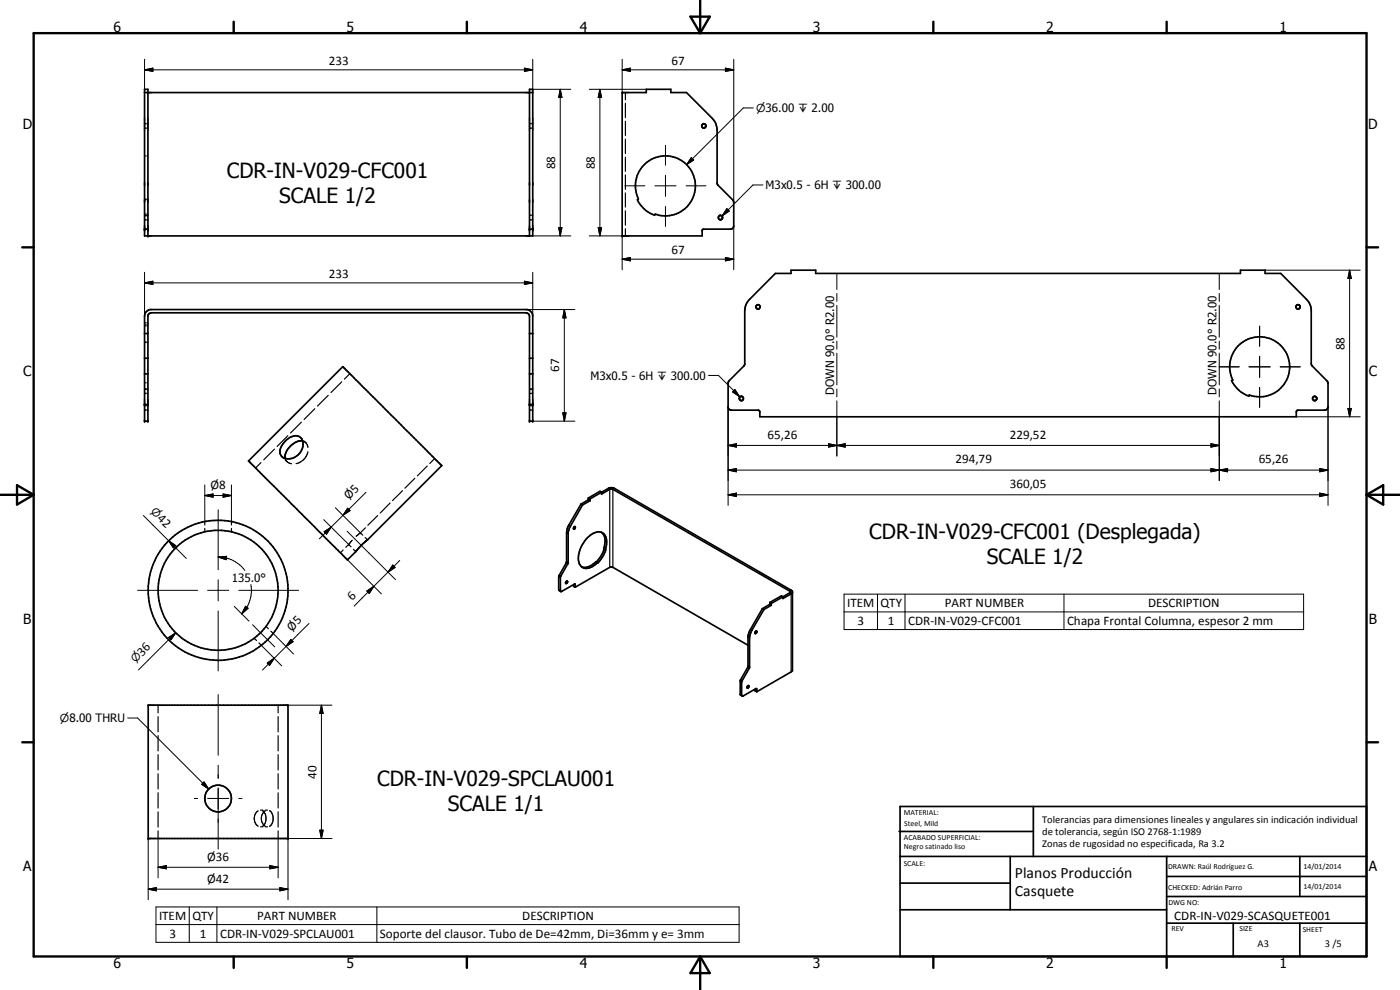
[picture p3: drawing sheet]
<svg xmlns="http://www.w3.org/2000/svg" width="420mm" height="297mm" viewBox="0 0 420 297" stroke-linecap="round" stroke-linejoin="round" font-family="sans-serif">
<g fill="none" stroke="#000" stroke-width=".35">
<path d="M43.4 38.4h.3M43.4 37.2h.3M44.1 38.4h.3M44.1 37.2h.3M158.9 38.4h.3M158.9 37.2h.3M159.5 38.4h.4M159.5 37.2h.4M187.7 27.8v2.1M187.7 31v4.3M187.7 36.4v4.3M43.4 59.9h.3"/>
<path d="M43.4 59.7h.3M43.4 46.8h.3M44.1 59.9h.3M44.1 59.7h.3M44.1 46.8h.3M187.7 41.7v4.4M187.7 47.1v4.3M187.7 52.5v4.3M187.7 57.9v4.2M43.4 64.2h.3M43.4 64.6h.3M43.4 65.9h.3"/>
<path d="M43.4 64.8h.3M44.1 64.2h.3M44.1 64.6h.3M44.1 65.9h.3M44.1 64.8h.3M158.9 65.9h.3M158.9 64.6h.3M159.5 65.9h.4M159.5 64.6h.4M187.7 63.2v4.4M187.7 68.6v2.2M43.4 97.5h.3"/>
<path d="M43.4 97.8h.3M43.4 96.9h.3M44.1 97.5h.3M44.1 97.8h.3M44.1 96.9h.3M43.4 116.9h.3M43.4 102.8h.3M43.4 102.6h.3M43.4 118h.3M43.4 116.8h.3M43.4 114.9h.3M44.1 116.9h.3"/>
<path d="M44.1 102.8h.3M44.1 102.6h.3M44.1 118h.3M44.1 116.8h.3M44.1 114.9h.3M98.5 118.6l-3.2 3.2M102.6 114.6l-3.3 3.2M105 112.1l-1.6 1.6M158.9 116.9h.3M158.9 118h.3M158.9 116.8h.3M159.5 116.9h.4"/>
<path d="M159.5 118h.4M159.5 116.8h.4M43.4 123h.3M43.4 121.8h.3M44.1 123h.3M44.1 121.8h.3M78.3 138.8l-1.6 1.6M82.4 134.7l-3.2 3.3M84.6 137l.5 .5M85.6 137.5l.3 .8M85.6 138l.7 .7 1.2 .4M86.4 130.7l-3.2 3.2"/>
<path d="M90.2 131.3l.6 .5M90.5 126.7l-3.3 3.2M90.8 132.3l.8 .4M91.3 132.3l.5 .5M91.7 132.8l.5 .7 .2 .7M92.4 135.6a4.4 4.4 0 0 1-3.6 3.5M94.5 122.6l-3.2 3.3M128.2 139.8l-2.9 3M130.5 137.6l-1.5 1.5M158.9 123h.3M158.9 121.8h.3M159.5 123h.4"/>
<path d="M159.5 121.8h.4M61.5 156.5v1M61.5 158.5v1.1M69.5 156.5v1M69.5 158.5v1.1M108.2 159.9h.1M108.2 159.9l-1.3 1M108.2 159.9l.7 .7M109.7 158.4l-1.5 1.5M113.4 154.7l-3 2.9M117.1 150.9l-3 3M120.8 147.2l-3 3"/>
<path d="M124.5 143.5l-3 3M170 159.9l.5 .2M170.7 157.5l.5 .3M182.5 146.6l.5 .2v23.4M184.4 146.6l-.5 .2v23.4M103 165l-.8 .9M104.6 163.4h.1M104.6 163.4l.8 .7M105.7 162.1l-1.9 2.1M106.1 164.8l.7 .7M109.6 161.3l.7 .7M167.7 176.9l.5 .3"/>
<path d="M167.7 173l.5 .3M167.8 172.6l.5 .2M169.9 169l.5 .2M170 168.5l.5 .3M172.4 175.3l.2 .1M237.4 177.1l-.4 .2v.6l.4 .3v23.4M76.3 191.5l.7 .7M77.7 192.9l.7 .7M79.8 188l.7 .6M81.3 189.4l.7 .7M224.5 199.9l.4 .2M224.5 191.2l.4 .3"/>
<path d="M225.2 188.9l.4 .2M47.4 211.6v2.3M47.4 215v4.6M83.5 211.6v2.3M83.5 215v4.6M222.2 208.2l.4 .3M222.2 204.4l.4 .2M222.3 203.9l.4 .3M224.4 200.3l.4 .3M226.9 206.6l.2 .2M47.4 220.7v4.6M47.4 226.4v4.6"/>
<path d="M47.4 232.2v4.5M47.4 237.9v4.5M83.5 220.7v4.6M83.5 226.4v4.6M83.5 232.2v4.5M83.5 237.9v4.5M47.4 243.6v4.6M47.4 249.3v2.3M77.5 243.3a2.82 2.82 0 0 0 0 4.6M78.2 243.1h.7M78.2 248.1h.7M78.8 243.2a3.1 3.1 0 0 1 0 4.7"/>
<path d="M79.6 243.1h.7M79.6 248.1h.7M79.6 243.3a2.82 2.82 0 0 0 0 4.6M80.9 243.2a2.95 2.95 0 0 1 1 3.3l-.5 1-.5 .4M83.5 243.6v4.6M83.5 249.3v2.3"/>
</g>
<g fill="none" stroke="#000" stroke-width=".51">
<path d="M43.4 27.8h116.5M186.7 27.8h7.3v-1h7.3v1h4.7l7.7 7.7a4.9 4.9 0 0 1 1.5 3.5v16l.1 .4 4.8 4.9 .1 7.5-.4 .8-.4 .1h-8.2l-.5 .4v1.7h-24zM193.2 49.6a9 9 0 0 1 15.3 4.1 9 9 0 0 1-11.9 10.5l-.1 .4a9 9 0 0 1-5.2-4.7l.3-.2a9 9 0 0 1 1.6-10.1zM43.4 68.7h1M44.4 70.8v-44h-1v44h116.5v-44h-1v44M158.9 68.7h1M43.8 93.6l1.2-.7h113.2a2.07 2.07 0 0 1 1.7 2v31.5h-1v-31.5l-.2-.7-.6-.3h-112.9l-.8 .8v31.7h-1v-31.5zM232.7 82h4.7v-.9h7.4v.9h127.5v-.9h7.4v.9h4.7l7.7 7.8 .9 1.1 .3 1 .2 .9v16.3l.2 .6 4.8 4.9v7.7l-.7 .8h-8.6l-.2 .5v1.5h-161v-1.7l-.5-.3h-8.2l-.6-.4-.2-.7v-7.2l.3-.5 4.7-5v-16a4.9 4.9 0 0 1 1.5-3.5zM43.4 112.2h1M43.4 107.5h1M43.4 100.1h1M102.9 110l-28.3 28.3 29.7 29.7 4.1-4.4 1.9-1.6"/>
<path d="M102.9 110h.1M102.9 110l29.7 29.7-22.3 22.3M158.9 112.2h1M158.9 107.5h1M158.9 100.1h1M371.5 103.8a9 9 0 0 1 15.3 4.2 9 9 0 0 1-11.9 10.5l-.1 .4a9.4 9.4 0 0 1-5.2-4.7l.4-.2a9 9 0 0 1 1.5-10.2zM43.4 121.4h1M90.8 132.3a5.3 5.3 0 0 0-5.2 5.2M90.8 132.3a2.55 2.55 0 0 0-4.3-.7 5 5 0 0 0-2.4 4.4l.7 1.2 .8 .3M90.8 132.3a4.4 4.4 0 0 1-5.2 5.2M158.9 121.4h1M172.4 158h.2l.1 .3-.4 .4-.2-.3z"/>
<path d="M174.4 151.3l-4.2 7.4-.2 9.8-2.3 4.5v3.9l.6 .6M174.4 151.3l.4 .2M174.8 151.5l-3.8 6.7-.4 1.2-.1 9.5-2.3 4.2v4.3h.4l3.8-2.1h.2v.9M176.6 150l-2.2 1.3M176.6 149.4l3.5-2 .4 .3v.6l2.7-1.6h.6l53.3 30.7v.4l-2.1 1.3M176.6 149.4v.6M176.6 150l.5 .2M176.6 149.4l.5 .3M177.1 149.7l5.4-3.1a1.91 1.91 0 0 1 1.9 0l53.3 30.7 .1 23.9-10.7 6.4M177.1 150.2l-2.3 1.3M177.1 149.7v.5M180.5 159.8a4.5 4.5 0 0 1 .7 5l.4 .2"/>
<path d="M106.8 165.5h.1M110.3 162h.1M169.9 174.5h.4l-.4 .6-.2-.1zM172.2 175.4v.5l.4 .3M172.6 176.2l10.4-6h.9l40.6 23.4M179.3 168.8l-.5-.2a4.3 4.3 0 0 1-4.2 1.5M181.3 164.8l-1 2.1-1.3 1.8M181.6 165a4.2 4.2 0 0 0-1-5.2 4.8 4.8 0 0 0-5.1 2.5 7.9 7.9 0 0 0-1.6 7 2.76 2.76 0 0 0 4.6 .2l.8-.7M181.6 165h.2l-.2 .6-.8 1.6-1.4 1.8-.1-.2M235 179.1l-.5-.3-3.5 2M235 179.1l-3.5 2M237.8 177.8l-2.8 1.8v-.5"/>
<path d="M226.7 189.5h.4a.37 .37 0 0 1-.1 .4 .37 .37 0 0 1-.4 0zM228.8 182.6l-3.8 6.7-.4 1.2-.1 9.5-2.3 4.2v4.2l.5 .4M228.8 182.6l.5 .3M229.3 182.9l-4.2 7.4-.2 10-2.3 4.3v3.9l.1 .3M231 181.3l-2.2 1.3M231 180.8v.5M231 181.3l.5 .3M231 180.8l.5 .3M231.5 181.6l-2.2 1.3M231.5 181.1v.5M44.5 211.6h41.9v40h-41.9zM224.2 206.4h.1"/>
<path d="M224.4 205.7h.3l.1 .3-.2 .4h-.3zM226.6 206.8v.5l.5 .3M227.1 207.6l-.2-1-4.2 2.2M269.8 249.5h40.3M270.1 242h140v45h-140zM270.1 257h140M303.2 257v16M310.1 242v15M350.1 257v30M390.1 257v12M270.1 265h33.1M270.1 273h80"/>
<path d="M350.1 277h60M350.1 269h60M350.1 263h60M370.1 277v10M390.1 277v10"/>
<circle cx="211.2" cy="37.8" r=".62"/>
<circle cx="216.2" cy="65.3" r=".63"/>
<circle cx="227.5" cy="92.1" r=".6"/>
<circle cx="389.5" cy="92" r=".62"/>
<circle cx="222.5" cy="119.6" r=".62"/>
<circle cx="394.5" cy="119.6" r=".62"/>
<circle cx="65.5" cy="177.1" r="21"/>
<circle cx="65.5" cy="177.1" r="18"/>
<circle cx="65.5" cy="239.6" r="4"/>
</g>
<g fill="#000">
<circle cx="44.4" cy="27.8" r=".25"/>
<circle cx="186.7" cy="27.8" r=".25"/>
<circle cx="43.4" cy="68.7" r=".25"/>
<circle cx="44.4" cy="68.7" r=".25"/>
<circle cx="44.4" cy="70.8" r=".25"/>
<circle cx="158.9" cy="68.7" r=".25"/>
<circle cx="159.9" cy="68.7" r=".25"/>
<circle cx="186.7" cy="70.8" r=".25"/>
<circle cx="43.4" cy="126.4" r=".25"/>
<circle cx="43.4" cy="121.4" r=".25"/>
<circle cx="44.4" cy="126.4" r=".25"/>
<circle cx="44.4" cy="121.4" r=".25"/>
<circle cx="158.9" cy="126.4" r=".25"/>
<circle cx="158.9" cy="121.4" r=".25"/>
<circle cx="159.9" cy="126.4" r=".25"/>
<circle cx="159.9" cy="121.4" r=".25"/>
<circle cx="108.2" cy="159.9" r=".18"/>
<circle cx="104.6" cy="163.4" r=".18"/>
<circle cx="44.5" cy="211.6" r=".25"/>
<circle cx="86.4" cy="211.6" r=".25"/>
<circle cx="44.5" cy="251.6" r=".25"/>
<circle cx="86.4" cy="251.6" r=".25"/>
</g>
<g fill="none" stroke="#000" stroke-width=".3">
<path d="M43.4 17.8v10M159.9 17.8v10M186.7 17.8v10M220.2 17.8v42.9M43.4 21l2.5-.6v1zM43.4 38.5h.3M43.4 37h.3M43.4 21h116.5M44.1 38.5h.3M44.1 37h.3M157.4 20.4l2.5 .6-2.5 .4zM158.9 38.5h.3"/>
<path d="M158.9 37h.3M159.5 38.5h.4M159.5 37h.4M159.9 26.8h11.4M168.1 26.8l.5 2.5h-.9zM168.1 26.8v44M176.9 26.8h17.1M180 26.8l.5 2.5h-1zM180 26.8v44M186.7 21l2.5-.6v1zM186.7 21h33.5M210.9 37.1a.73 .73 0 0 1 1.1 .7 .73 .73 0 0 1-1.1 .6"/>
<path d="M217.7 20.4l2.5 .6-2.5 .4zM226.1 32.4h-3l-17 17M187.5 55.8h6M196.5 55.8h6.4M199.7 43.6v6M199.7 52.6v6.3M205.9 55.8h6M207.5 47.3l.7 .7-2.1 1.4zM229 55.5h-3l-9.3 9.3M43.4 66h.3M43.4 64.5h.3M44.1 66h.3"/>
<path d="M44.1 64.5h.3M158.9 66h.3M158.9 64.5h.3M159.5 66h.4M159.5 64.5h.4M159.9 70.8h11.4M167.7 68.3h.9l-.5 2.5zM176.9 70.8h11.8M179.5 68.3h1l-.5 2.5zM186.7 77.8l2.5-.5v1zM186.7 77.8h33.5M186.7 70.8v10.1"/>
<path d="M199.7 61.9v6M215.8 64.6a.74 .74 0 0 1 1.2 .7 .74 .74 0 0 1-1.2 .6M217.7 77.3l2.5 .5-2.5 .5zM218.1 62.6l.8 .7-2.2 1.5zM220.2 67.8v13.1M43.4 84.9l2.5-.5v.9zM43.4 84.9h116.5M43.4 81.7v13.2M157.4 84.4l2.5 .5-2.5 .4zM157.9 92.9h14.6M159.9 81.7v13.2M169.4 92.9l.5 2.5h-1z"/>
<path d="M169.4 92.9v33.5M227.9 91.4a.75 .75 0 0 0-1.2 .7 .75 .75 0 0 0 1.2 .6M251.2 82v4.9M251.2 88.1v2.3M251.2 91.6v9.6M365.9 82v4.9M365.9 88.1v2.3M365.9 91.6v9.6M378 97.9v6M379.7 81.1h28.5M389.2 91.4a.74 .74 0 0 1 1.1 .7 .74 .74 0 0 1-1.1 .6M405 81.1l.5 2.5h-1z"/>
<path d="M405 81.1v44M43.4 118.1h.3M43.4 116.6h.3M44.1 118.1h.3M44.1 116.6h.3M158.9 118.1h.3M158.9 116.6h.3M159.5 118.1h.4M159.5 116.6h.4M212.6 112.6h3l6.4 6.4M220.5 116.9l1.5 2.1-2.1-1.4zM222.9 118.9a.75 .75 0 0 0-1.1 .6 .75 .75 0 0 0 1.1 .7"/>
<path d="M251.2 102.4v2.4M251.2 106v9.5M251.2 116.7v2.4M365.9 110.1h6M365.9 102.4v2.4M365.9 106v9.5M365.9 116.7v2.4M374.9 110.1h6.3M378 106.9v6.3M378 116.2v6M384.2 110.1h6M394.2 118.9a.75 .75 0 0 1 1.1 .6 .75 .75 0 0 1-1.1 .7"/>
<path d="M43.4 123.1h.3M43.4 121.6h.3M44.1 123.1h.3M44.1 121.6h.3M158.9 123.1h.3M158.9 121.6h.3M159.5 123.1h.4M159.5 121.6h.4M159.9 126.4h12.6M168.9 123.9h1l-.5 2.5zM218.5 133.6l2.5-.5v1.1zM218.5 122v29.6"/>
<path d="M218.5 133.6h147.4M248.7 133.1l2.5 .5-2.5 .6zM248.7 133.1l4.9 1.1v-1.1l-4.9 1.1zM251.2 133.6l2.4-.5v1.1zM251.2 120.3v16.5M363.4 133.1l2.5 .5-2.5 .6zM365.9 120.3v23.9M389 125.1h19.2M398.6 122v29.6M404.5 122.6h1l-.5 2.5zM43 154.7l12.9 12.9M61.5 148.7l2.5-.5v1z"/>
<path d="M61.5 148.7h8M61.5 145.5v11M65.5 153v17.9M67 148.2l2.5 .5-2.5 .5zM69.5 145.5v11M97.1 155.9l7.5 7.5M97.3 159.6l2.1-1.4-1.4 2.1zM100.7 152.4l7.5 7.5M102.9 154.6l-7.1 7.1M104.2 159.4l14.5 14.5M104.3 152.5l.8 .7-2.2 1.4zM109.8 147.7l-6.9 6.9"/>
<path d="M218.5 148.5l2.5-.5v1zM218.5 141.1l2.5-.5v1zM218.5 148.5h180.1M218.5 141.1h180.1M363.4 140.6l2.5 .5-2.5 .5zM365.9 141.1l2.5-.5v1zM396.1 148l2.5 .5-2.5 .5zM396.1 140.6l2.5 .5-2.5 .5zM41.3 177.1h18M50.6 162.3l2.1 1.4-.7 .7zM62.3 177.1h6.4M65.5 167.1l2.5-.2-.1 1z"/>
<path d="M65.5 173.9v6.4M65.5 167.1a9.7 9.7 0 0 1 6.5 2.4l1.5 1.7M71.7 177.1h17.9M75.3 175.4a9.8 9.8 0 0 1-1.2 6.8l-1.6 2M104.3 168l10.2 10.2M110.1 177.3l2.1-1.4-1.4 2.2zM116.4 171.7l-10.1 10.2M117.9 169.5l.7 .8-2.2 1.4zM120 168.1l-3.6 3.6M253.3 178.3h137.9v10.6h-137.9zM263.3 178.3v10.6M271.6 178.3v10.6"/>
<path d="M319.3 178.3v10.6M50.6 191.3l2.1-1.4-1.4 2zM52.7 189.9l-11.1 11.1M65.5 183.3v18M70.3 181.9l4.4 4.5M73.7 181.9l.8 .6-2 1.7zM75.8 187.5l6.7 6.6M78.4 193.6l6.1 6.2M80.2 198.9l2.1-1.4-1.4 2.1zM82 190.1l6.1 6.1M87.3 191.9l.7 .6-2.2 1.5zM92.7 187.1l-13.9 13.9"/>
<path d="M253.3 183.6h137.9M38.3 215.4h3l21.3 21.4M65.5 208.4v18.2M86.4 211.6h13.2M96.5 211.6l.5 2.5h-1zM96.5 211.6v40M58.3 239.6h1M60.5 235.3l.7-.7 1.4 2.2zM61.2 234.6l1.4 2.2-2.1-1.5zM62.3 239.6h6.4M65.5 229.6v4M65.5 236.4v18.4"/>
<path d="M71.7 239.6h.9M44.5 251.6v18.4M47.4 251.6v11.8M81 259.7l2.5 .5-2.5 .5zM83.5 251.6v11.8M96 249.1h1l-.5 2.5zM99.6 251.6h-13.2v18.4M44.5 266.8l2.4-.5v1zM44.5 266.8h41.9M46.8 272.1h175v10.6h-175zM46.8 277.4h175M47.4 260.2l2.5-.5v1z"/>
<path d="M47.4 260.2h36.1M56.8 272.1v10.6M65.1 272.1v10.6M84 266.3l2.4 .5-2.4 .5zM113.1 272.1v10.6"/>
</g>
<g fill="none" stroke="#000" stroke-width=".71">
<path d="M10.1 9.9h400v277.1h-400zM70.1 6.5v3.4M140.1 6.5v3.4M207.2 5h5.8l-2.9 4.9zM210.1 0v9.9M280.1 6.5v3.4M350.1 6.5v3.4M6.7 74.2h3.4M410.1 74.2h3.5M.1 148.5h10M5.1 145.6l5 2.9-5 2.9zM410.1 148.5h10"/>
<path d="M410.1 148.5l5-2.9v5.8zM6.7 222.7h3.4M410.1 222.7h3.5M70.1 287v3.4M140.1 287v3.4M210.1 287v10M210.1 287l2.9 5h-5.8zM280.1 287v3.4M350.1 287v3.4"/>
</g>
<g fill="#000">
<path d="M43.4 21l2.5-.6v1zM157.4 20.4l2.5 .6-2.5 .4zM168.1 26.8l.5 2.5h-.9zM180 26.8l.5 2.5h-1zM186.7 21l2.5-.6v1zM217.7 20.4l2.5 .6-2.5 .4zM207.5 47.3l.7 .7-2.1 1.4zM167.7 68.3h.9l-.5 2.5zM179.5 68.3h1l-.5 2.5zM186.7 77.8l2.5-.5v1zM217.7 77.3l2.5 .5-2.5 .5zM218.1 62.6l.8 .7-2.2 1.5z"/>
<path d="M43.4 84.9l2.5-.5v.9zM157.4 84.4l2.5 .5-2.5 .4zM169.4 92.9l.5 2.5h-1zM405 81.1l.5 2.5h-1zM220.5 116.9l1.5 2.1-2.1-1.4zM168.9 123.9h1l-.5 2.5zM218.5 133.6l2.5-.5v1.1zM248.7 133.1l2.5 .5-2.5 .6zM251.2 133.6l2.4-.5v1.1zM363.4 133.1l2.5 .5-2.5 .6zM404.5 122.6h1l-.5 2.5zM61.5 148.7l2.5-.5v1z"/>
<path d="M67 148.2l2.5 .5-2.5 .5zM104.3 152.5l.8 .7-2.2 1.4zM218.5 148.5l2.5-.5v1zM218.5 141.1l2.5-.5v1zM363.4 140.6l2.5 .5-2.5 .5zM365.9 141.1l2.5-.5v1zM396.1 148l2.5 .5-2.5 .5zM396.1 140.6l2.5 .5-2.5 .5zM50.6 162.3l2.1 1.4-.7 .7zM65.5 167.1l2.5-.2-.1 1zM97.3 159.6l2.1-1.4-1.4 2.1zM110.1 177.3l2.1-1.4-1.4 2.2z"/>
<path d="M117.9 169.5l.7 .8-2.2 1.4zM50.6 191.3l2.1-1.4-1.4 2zM73.7 181.9l.8 .6-2 1.7zM80.2 198.9l2.1-1.4-1.4 2.1zM87.3 191.9l.7 .6-2.2 1.5zM96.5 211.6l.5 2.5h-1zM61.2 234.6l1.4 2.2-2.1-1.5zM47.4 260.2l2.5-.5v1zM96 249.1h1l-.5 2.5zM44.5 266.8l2.4-.5v1zM81 259.7l2.5 .5-2.5 .5zM84 266.3l2.4 .5-2.4 .5z"/>
</g>
<g font-size="6.3">
<text x="68.1" y="53.3">CDR-IN-V029-CFC001</text>
<text x="83.8" y="60.8">SCALE 1/2</text>
<text x="260.9" y="161.7">CDR-IN-V029-CFC001 (Desplegada)</text>
<text x="296.2" y="169.2">SCALE 1/2</text>
<text x="113.1" y="235.9">CDR-IN-V029-SPCLAU001</text>
<text x="134.4" y="243.4">SCALE 1/1</text>
</g>
<g font-size="4.7">
<text x="304.6" y="263.5">Planos Producción</text>
<text x="304.6" y="268.9">Casquete</text>
</g>
<g font-size="4.2">
<text x="34" y="9.6">6</text>
<text x="104" y="9.6">5</text>
<text x="174" y="9.6">4</text>
<text x="244" y="9.6">3</text>
<text x="314" y="9.6">2</text>
<text x="384" y="9.6">1</text>
<text x="6.8" y="38.7">D</text>
<text x="410.6" y="38.7">D</text>
<text x="7" y="112.9">C</text>
<text x="410.8" y="112.9">C</text>
<text x="7" y="187.1">B</text>
<text x="410.8" y="187.1">B</text>
<text x="7" y="261.4">A</text>
<text x="410.8" y="261.4">A</text>
<text x="34" y="290.4">6</text>
<text x="104" y="290.4">5</text>
<text x="174" y="290.4">4</text>
<text x="244" y="290.4">3</text>
<text x="314" y="290.4">2</text>
<text x="384" y="290.4">1</text>
</g>
<g font-size="3.9">
<text x="98.7" y="19.4">233</text>
<text x="201.5" y="19.4">67</text>
<text x="166.6" y="50.8" transform="rotate(-90 166.6 50.8)">88</text>
<text x="178.5" y="50.8" transform="rotate(-90 178.5 50.8)">88</text>
<text x="201.5" y="76.2">67</text>
<text x="98.7" y="83.4">233</text>
<text x="403.5" y="105.1" transform="rotate(-90 403.5 105.1)">88</text>
<text x="167.8" y="111.6" transform="rotate(-90 167.8 111.6)">67</text>
<text x="230.4" y="131.6">65,26</text>
<text x="303.1" y="131.6">229,52</text>
<text x="286.8" y="139">294,79</text>
<text x="377.8" y="139">65,26</text>
<text x="63.2" y="146.7">Ø8</text>
<text x="303.1" y="146.4">360,05</text>
<text x="47.1" y="155.7" transform="rotate(45 47.1 155.7)">42</text>
<text x="104.7" y="150.1" transform="rotate(-45 104.7 150.1)">Ø5</text>
<text x="105.7" y="180.2" transform="rotate(-45 105.7 180.2)">6</text>
<text x="254.2" y="182.2">ITEM</text>
<text x="264.2" y="182.2">QTY</text>
<text x="283.5" y="182.2">PART NUMBER</text>
<text x="344.5" y="182.2">DESCRIPTION</text>
<text x="87.6" y="189.5" transform="rotate(-45 87.6 189.5)">Ø5</text>
<text x="257.3" y="187.5">3</text>
<text x="266.5" y="187.5">1</text>
<text x="272.5" y="187.5">CDR-IN-V029-CFC001</text>
<text x="320.2" y="187.6">Chapa Frontal Columna, espesor 2 mm</text>
<text x="42.6" y="197" transform="rotate(-45 42.6 197)">36</text>
<text x="94.9" y="233.6" transform="rotate(-90 94.9 233.6)">40</text>
<text x="62.2" y="258.2">Ø36</text>
<text x="62.2" y="264.8">Ø42</text>
<text x="352.4" y="276">CDR-IN-V029-SCASQUETE001</text>
<text x="47.7" y="276">ITEM</text>
<text x="50.8" y="281.3">3</text>
<text x="57.7" y="276">QTY</text>
<text x="60" y="281.3">1</text>
<text x="66" y="281.3">CDR-IN-V029-SPCLAU001</text>
<text x="77.2" y="276">PART NUMBER</text>
<text x="114" y="281.4">Soporte del clausor. Tubo de De=42mm, Di=36mm y e= 3mm</text>
<text x="156.7" y="276">DESCRIPTION</text>
</g>
<g font-size="3.5">
<text x="229.8" y="56.8">M3x0.5 - 6H x 300.00</text>
<text x="177.2" y="114">M3x0.5 - 6H x 300.00</text>
<text x="250.3" y="118.5" transform="rotate(-90 250.3 118.5)">DOWN 90.0° R2.00</text>
<text x="365.1" y="118.5" transform="rotate(-90 365.1 118.5)">DOWN 90.0° R2.00</text>
<text x="69.5" y="174.5">135.0°</text>
</g>
<g font-size="3.3">
<text x="226.9" y="33.7">n36.00 x 2.00</text>
<text x="45.1" y="153.7" transform="rotate(45 45.1 153.7)">n</text>
<text x="40.6" y="198.9" transform="rotate(-45 40.6 198.9)">n</text>
<text x="18" y="216.7">n8.00 THRU</text>
</g>
<g font-size="3.1">
<text x="312.7" y="246.8">Tolerancias para dimensiones lineales y angulares sin indicación individual</text>
<text x="312.7" y="250.4">de tolerancia, según ISO 2768-1:1989</text>
<text x="312.7" y="254">Zonas de rugosidad no especificada, Ra 3.2</text>
<text x="377.4" y="284.1">A3</text>
<text x="397.6" y="284.2">3 /5</text>
</g>
<g font-size="2.4">
<text x="271.2" y="244.4">MATERIAL:</text>
<text x="271.3" y="252">ACABADO SUPERFICIAL:</text>
<text x="271.4" y="247.9">Steel, Mild</text>
<text x="271.3" y="254.6">Negro satinado liso</text>
<text x="271.2" y="259.7">SCALE:</text>
<text x="350.6" y="260.8">DRAWN: Raúl Rodríguez G.</text>
<text x="391.2" y="260.6">14/01/2014</text>
<text x="350.6" y="267.1">CHECKED: Adrián Parro</text>
<text x="391.2" y="266.7">14/01/2014</text>
<text x="350.6" y="271.4">DWG NO:</text>
<text x="351.6" y="279.3">REV</text>
<text x="372" y="279.4">SIZE</text>
<text x="391" y="279.6">SHEET</text>
</g>
</svg>
